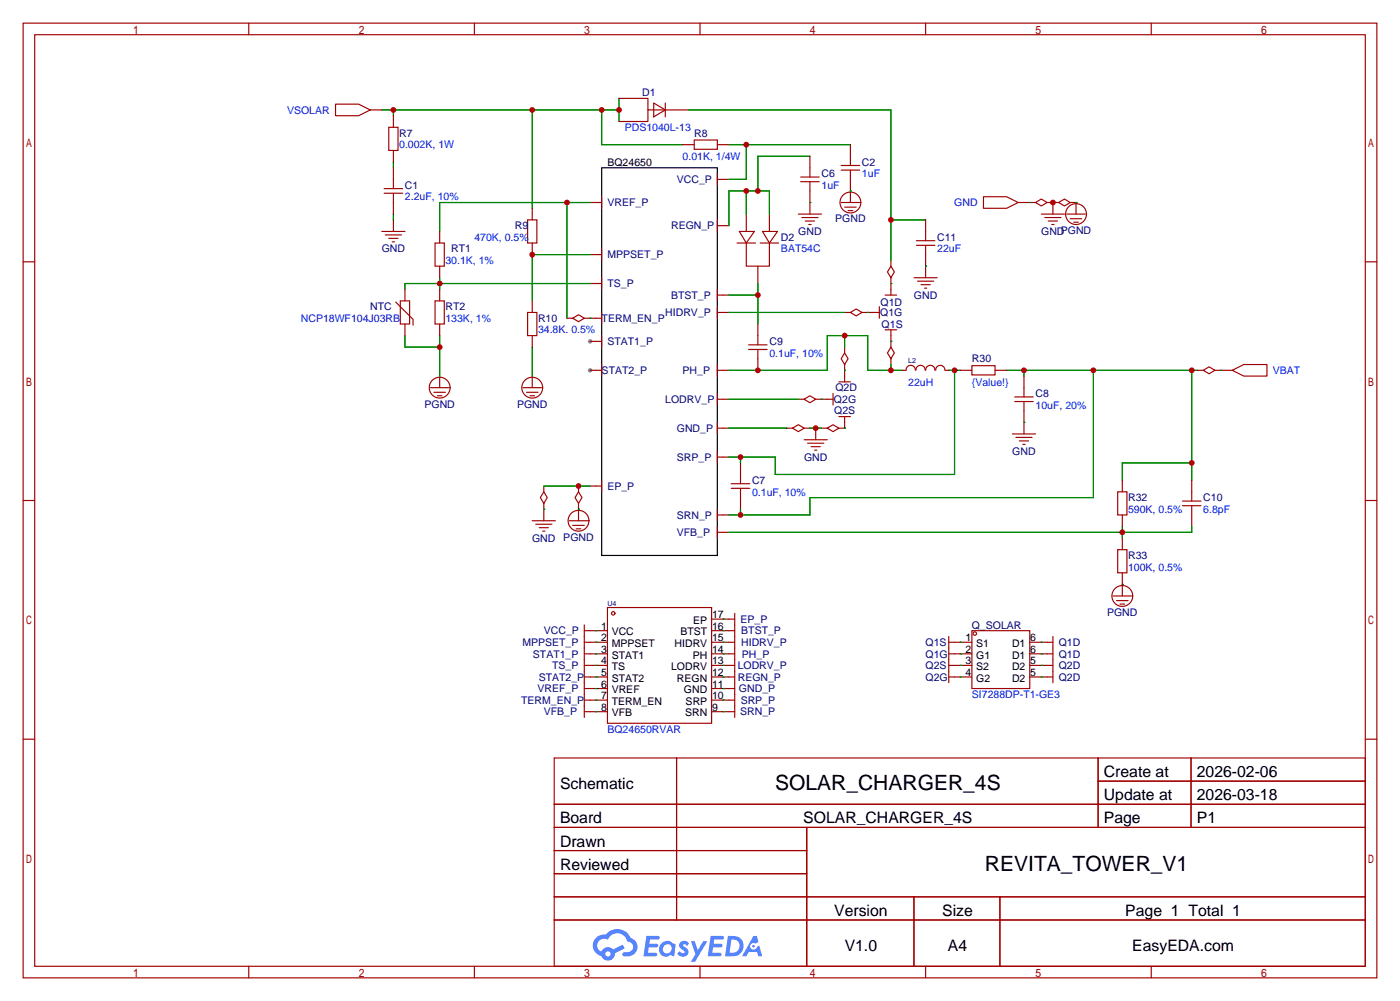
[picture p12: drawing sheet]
<svg xmlns="http://www.w3.org/2000/svg" width="307mm" height="220mm" viewBox="0 0 307 220" stroke-linecap="round" stroke-linejoin="round" font-family="sans-serif">
<g fill="#999">
<circle cx="129.5" cy="74.9" r=".51"/>
<circle cx="129.5" cy="81.3" r=".51"/>
</g>
<g fill="none" stroke="#a10000" stroke-width=".25">
<path d="M5.1 5.1h297.2v209.5h-297.2zM7.6 7.6h292.1v204.5h-292.1zM54.6 5.1v2.5M104.1 5.1v2.5M153.7 5.1v2.5M203.2 5.1v2.5M252.7 5.1v2.5M5.1 57.5h2.5M299.7 57.5h2.6M5.1 109.9h2.5M299.7 109.9h2.6M5.1 162.2h2.5"/>
<path d="M121.7 166.4h178v45.7h-178zM121.7 176.5h178M148.5 166.4v35.5M241.1 166.4v15.2M241.1 171.4h58.6M261.5 166.4v15.2M299.7 162.2h2.6M121.7 181.6h178M121.7 186.7h55.4M121.7 196.8h178M121.7 191.8h55.4M177.1 181.6v30.5"/>
<path d="M200.6 196.8v15.3M219.5 196.8v15.3M54.6 212.1v2.5M104.1 212.1v2.5M121.7 201.9h178M153.7 212.1v2.5M203.2 212.1v2.5M252.7 212.1v2.5"/>
</g>
<g fill="#5487ff">
<path d="M149.4 206.8a1.3 1.3 0 0 1 1.8 .3l-.4 .6a.54 .54 0 0 0-.9-.3l.2 .3a1.28 1.28 0 0 1 .7 2 1.53 1.53 0 0 1-2.1-.3l.5-.6 .8 .4a.31 .31 0 0 0 .3-.2 .31 .31 0 0 0-.3-.4 1.12 1.12 0 0 1-.6-1.8z"/>
<path d="M151.7 206.6h.8l.7 2 1.2-2h.9l-2.7 4.5h-.9l1-1.6z"/>
<path d="M141.9 205.4h2.3a.46 .46 0 0 1 .5 .1 .46 .46 0 0 1 .1 .5l-.4 .2h-1.7l-.2 .9h1.7a.4 .4 0 0 1 .3 .5 .4 .4 0 0 1-.4 .3h-1.7l-.1 1.2h1.3a.46 .46 0 0 1 .5 .1 .46 .46 0 0 1 .1 .5l-.3 .2h-2.6z"/>
<path d="M156 205.4h2.3a.47 .47 0 0 1 .5 .1 .47 .47 0 0 1 .1 .5l-.4 .2h-1.7l-.1 .9h1.6a.4 .4 0 0 1 .3 .5 .4 .4 0 0 1-.4 .3h-1.7l-.1 1.2h1.3a.46 .46 0 0 1 .5 .1 .46 .46 0 0 1 .2 .5l-.4 .2h-2.6z"/>
<path d="M165.4 205.4h.7l.4 1.4-.6 .3a.75 .75 0 0 0-1.2 .3 .75 .75 0 0 0 .5 1.1 .75 .75 0 0 0 1-.7l.5-.3 .6 2.4h-.8l-.3-1h-1.8l-.6 1h-.9z"/>
<path d="M159.8 205.4l-.6 4.5h1.4a2.27 2.27 0 0 0 2.6-2.3 2.27 2.27 0 0 0-2.7-2.2zM160.6 206.2a1.5 1.5 0 0 1 1.8 1.5 1.5 1.5 0 0 1-2 1.4h-.2z"/>
<path d="M145.2 207.1a1.6 1.6 0 0 0-.3 2.2 1.6 1.6 0 0 0 2.3 .2l.8 .4 .3-2.5-.2-.2-.4-.1a1.58 1.58 0 0 0-2.5 0zM145.8 207.6a.98 .98 0 0 1 1.6 .4 .98 .98 0 0 1-1 1.3 .94 .94 0 0 1-.9-.7 .94 .94 0 0 1 .3-1z"/>
<path d="M130.9 205.8a2.37 2.37 0 0 0 1.1 4 1.54 1.54 0 0 0 1.8 1 1.54 1.54 0 0 0 1.2-1.6l2.2-1.1-.5-.7-2.1 1a1.57 1.57 0 0 0-2.6 .5 1.5 1.5 0 0 1-.7-2.1 1.5 1.5 0 0 1 2.2-.5 2.23 2.23 0 0 1 2.2-1.5 2.23 2.23 0 0 1 2 1.9 1.16 1.16 0 0 1 1.3 1.1 1.16 1.16 0 0 1-1.1 1.2h-.7a.47 .47 0 0 0-.6 .4 .47 .47 0 0 0 .5 .5 2.17 2.17 0 0 0 2.5-.9 2.17 2.17 0 0 0-.4-2.7l-.8-.4a3.2 3.2 0 0 0-5.4-.8l-1.1 .1zM132.9 209.4a.6 .6 0 0 1 1.2 0 .6 .6 0 0 1-1.2 0z"/>
<circle cx="165.4" cy="207.7" r=".28"/>
</g>
<g fill="none" stroke="#a10000" stroke-width=".25">
<path d="M73.7 22.9h5l2.6 1.2-2.6 1.3h-5zM81.3 24.1h2.5M85.3 27.9h2.1v5.1h-2.1zM86.4 25.4v2.5M86.4 33v2.6M86.4 36.8v4.6M135.9 21.6h6.3v2.5h8.9M142.2 24.1v2.6h-6.3M143.5 22.6l2.5 1.5-2.5 1.6zM146 22.6v3.1M149.9 31.8h2.5M152.4 30.7h5.1v2.1h-5.1z"/>
<path d="M157.5 39.4h2.5M157.5 38.1v2.5M157.5 31.8h2.5M175.8 39.9h4M175.8 38.9h4M177.8 34.3v4.6M177.8 39.9v7.1M184.7 37.3h4M184.7 36.3h4M186.7 31.8v4.5M186.7 37.3v7.1M83.8 50.8h5.1"/>
<path d="M84.3 41.4h4.1M84.3 42.4h4.1M84.6 51.6h3.5M85.3 52.3h2.1M86.1 53.1h.5M86.4 42.4v4.6M86.4 48.3v2.5M95.5 53.3h2v5.1h-2zM96.5 50.8v2.5M96.5 58.4v2.6M115.8 48.3h2.1v5h-2.1zM116.8 45.7v2.6"/>
<path d="M116.8 53.3v2.6M129.5 44.4h2.6M129.5 55.9h2.6M132.1 43.2v2.5M132.1 54.6v2.5M157.5 48.3v2.5M157.5 49.5h2.5M161.8 53.3h4.1M162.3 50.8h3.3l-1.8 2.5zM163.8 53.3v5.1h5.1v-5.1M163.8 47v3.8M166.4 58.4v3.8"/>
<path d="M166.9 53.3h4M167.4 50.8h3.3l-1.8 2.5zM168.9 47v3.8M175.3 47h5M176 47.8h3.6M176.8 48.5h2M177.5 49.3h.6M184.7 44.4h4M185.4 45.5h2.6M186.2 46.2h1M195.6 58.4l.7 1.3-.7 1.3-.8-1.3zM195.6 57.1v1.3"/>
<path d="M201.2 52.8h4M201.2 53.8h4M203.2 48.3v4.5M203.2 53.8v7.2M215.9 43.2h5.1l2.5 1.2-2.5 1.3h-5.1zM223.5 44.4h3.8M227.3 44.4l1.3-.7 1.3 .7-1.3 .8zM228.6 47h5.1M229.4 47.8h3.5M229.9 44.4h2.5M230.1 48.5h2.1M230.9 49.3h.5"/>
<path d="M231.1 44.4v2.6M232.4 44.4l1.3-.7 1.2 .7-1.2 .8zM234.2 47h4.1M234.9 44.4h1.3v2.6M234.9 48h2.6M235.7 48.8h1M86.9 66.3l3.8 3.8v1.3M87.9 66h2v5.1h-2zM88.9 63.5v2.5M88.9 71.1v2.6M95.5 66h2v5.1h-2zM96.5 63.5v2.5"/>
<path d="M96.5 71.1v2.6M115.8 68.6h2.1v5.1h-2.1zM116.8 66v2.6M116.8 73.7v2.5M124.5 69.8h1.2M125.7 69.8l1.3-.7 1.3 .7-1.3 .8zM128.3 69.8h3.8M129.5 62.2h2.6M129.5 74.9h2.6M132.1 61v2.5M132.1 68.6v2.5M132.1 73.7v2.5"/>
<path d="M157.5 63.5v2.5M157.5 67.3v2.5M157.5 64.8h2.5M157.5 68.6h2.5M164.3 75.7h4.1M164.3 76.7h4.1M166.4 71.1v4.6M166.4 76.7v4.6M185.4 77.5l.8 1.2-.8 1.3-.7-1.3zM185.4 68.6h1.3M185.4 76.2v1.3M186.7 68.6l1.3-.8 1.2 .8-1.2 .7z"/>
<path d="M189.2 68.6h3.8M193 67.3v2.5M194.3 64.8h2.5M194.3 72.4h2.5M195.6 76.2l.7 1.3-.7 1.2-.8-1.2zM195.6 61v3.8M195.6 72.4v3.8M195.6 78.7v1.3M200.7 61h5M201.4 61.7h3.6M202.2 62.5h2M202.9 63.2h.6"/>
<path d="M94.5 85.1h4.1M95.2 86.1h2.6M96 86.9h1M96.5 82.5v2.6M114.8 85.1h4.1M115.6 86.1h2.5M116.3 86.9h1M116.8 82.5v2.6M129.5 81.3h2.6M132.1 80v2.5M157.5 80v2.5M157.5 86.4v2.5"/>
<path d="M157.5 92.7v2.5M157.5 99.1v2.5M157.5 81.3h2.5M157.5 87.6h2.5M157.5 94h2.5M172.7 94h1.3M174 94l1.3-.8 1.2 .8-1.2 .7zM175.3 87.6h1.2M176.5 87.6l1.3-.7 1.3 .7-1.3 .8zM176.5 94h1.3M176.5 96.5h5.1M177.3 97.3h3.5"/>
<path d="M178.1 98h2M178.8 98.8h.5M179.1 87.6h3.8M179.1 94v2.5M180.3 94h1.3M181.6 94l1.3-.8 1.2 .8-1.2 .7zM182.9 86.4v2.5M184.1 91.4h2.6M184.1 83.8h2.6M185.4 91.4v2.6h-1.3M185.4 80v3.8M200.9 81.3a1.01 1.01 0 0 0-1-1.1 1.01 1.01 0 0 0-1 1.1h-.8"/>
<path d="M201.1 81.3a1.01 1.01 0 0 1 1-1.1 1.01 1.01 0 0 1 1 1.1M203.2 81.3a1.01 1.01 0 0 1 1-1.1 1.01 1.01 0 0 1 1 1.1M205.4 81.3a1.01 1.01 0 0 1 1-1.1 1.01 1.01 0 0 1 1 1.1M207.5 81.3h.8M210.8 81.3h2.6M213.4 80.3h5v2h-5zM218.4 81.3h2.6M222.2 95.2h5.1M222.8 87.1h4M222.8 88.1h4M223 96h3.6M223.8 96.8h2"/>
<path d="M224.5 97.5h.5M224.8 82.5v4.6M224.8 88.1v7.1M262.9 81.3h1.3M264.2 81.3l1.2-.8 1.3 .8-1.3 .7zM266.7 81.3h3.8M270.5 81.3l2.5-1.3h5.1v2.5h-5.1zM116.8 114.3h5.1M117.6 115.1h3.6M118.4 115.8h2M119.1 116.6h.5M119.4 107.9l.7 1.3-.7 1.3-.8-1.3z"/>
<path d="M119.4 106.7v1.2M119.4 110.5v3.8M125 114.3h4M125.7 115.3h2.6M126.5 116.1h1M127 107.9l.8 1.3-.8 1.3-.8-1.3zM127 106.7v1.2M127 110.5v3.8M129.5 106.7h2.6M132.1 105.4v2.5M157.5 111.8v2.5M157.5 115.6v2.5"/>
<path d="M157.5 100.3h2.5M157.5 113h2.5M157.5 116.8h2.5M160.5 106.2h4.1M160.5 107.2h4.1M162.6 101.6v4.6M162.6 107.2v4.6M245.4 107.9h2v5.1h-2zM246.4 105.4v2.5M246.4 113v2.6M246.4 118.1v2.5M259.6 110h4.1"/>
<path d="M259.6 111h4.1M261.6 105.4v4.6M261.6 111v4.6M128.3 138.4h5M128.3 137.2v20.3M133.3 133.3h22.9v25.4h-22.9zM156.2 138.4h5.1M156.2 135.9h5.1M161.3 134.6v22.9M208.3 139.7v10.2M213.4 138.4h12.7v12.7h-12.7zM231.1 139.7v10.2"/>
<path d="M244.3 130.8h4.1M245.1 131.8h2.5M245.4 120.6h2v5.1h-2zM245.9 132.6h1M246.4 125.7v5.1M128.3 141h5M128.3 143.5h5M128.3 146h5M128.3 148.6h5M128.3 151.1h5M128.3 153.7h5M128.3 156.2h5"/>
<path d="M156.2 141h5.1M156.2 143.5h5.1M156.2 146h5.1M156.2 148.6h5.1M156.2 151.1h5.1M156.2 153.7h5.1M156.2 156.2h5.1M208.3 141h5.1M208.3 143.5h5.1M208.3 146h5.1M208.3 148.6h5.1M226.1 141h5"/>
<path d="M226.1 143.5h5M226.1 146h5M226.1 148.6h5"/>
<circle cx="186.7" cy="44.4" r="2.29"/>
<circle cx="236.2" cy="47" r="2.29"/>
<circle cx="96.5" cy="85.1" r="2.29"/>
<circle cx="116.8" cy="85.1" r="2.29"/>
<circle cx="127" cy="114.3" r="2.29"/>
<circle cx="134.6" cy="134.6" r=".38"/>
<circle cx="214" cy="139.1" r=".38"/>
<circle cx="246.4" cy="130.8" r="2.29"/>
</g>
<path d="M132.1 36.8h25.4v85.1h-25.4z" fill="none" stroke="#000" stroke-width=".25"/>
<g fill="none" stroke="#008700" stroke-width=".25">
<path d="M83.8 24.1h52.1M86.4 24.1v1.3M86.4 35.6v1.2M116.8 24.1v21.6M132.1 24.1v7.7h17.8M135.9 21.6v5.1M151.1 24.1h44.5v33M160 31.8h26.7M163.8 31.8v7.6h-3.8M177.8 34.3h-11.4v7.6M86.4 47v1.3M124.5 44.4v25.4"/>
<path d="M129.5 55.9h-12.7v10.1M129.5 44.4h-33v6.4M163.8 41.9v5.1M168.9 47v-5.1h-8.9v7.6M177.8 44.4h.1M186.7 41.9h.1M195.6 48.3h7.6M203.2 58.4h.1M226.1 44.4h.1M231.1 44.4h.1M236.2 44.4h.1M88.9 73.7v2.5h7.6"/>
<path d="M96.5 61v2.5M96.5 73.7v8.8M116.8 76.2v6.3M129.5 69.8h.1M129.5 62.2h-40.6v1.3M160 64.8h6.4M160 68.6h25.4M166.4 62.2v8.9M185.4 73.7v2.5M190.5 68.6h.1M195.6 62.2h.1M195.6 74.9h.1"/>
<path d="M160 81.3h21.6v-7.6h8.9v7.6h7.6M160 87.6h15.3M160 94h12.7M177.8 94h2.5M180.3 87.6h.1M185.4 94h.1M185.4 81.3h.1M195.6 80v1.3M208.3 81.3h2.5M209.5 81.3v22.8h-39.3v-3.8h-10.2M221 81.3h41.9M224.8 92.7h.1"/>
<path d="M224.8 81.3v1.2M240 81.3v27.9h-62.2v3.8h-17.8M261.6 81.3v24.1M268 81.3h.1M119.4 111.8h.1M119.4 106.7h10.1M127 111.8h.1M162.6 100.3v1.3M162.6 111.8v1.2M246.4 115.6v2.5M261.6 115.6v1.2h-101.6M261.6 101.6h-15.2v3.8"/>
<path d="M130.8 138.4h.1M158.7 138.4h.1M158.7 135.9h.1M246.4 128.3h.1M130.8 141h.1M130.8 143.5h.1M130.8 146h.1M130.8 148.6h.1M130.8 151.1h.1M130.8 153.7h.1M130.8 156.2h.1M158.7 156.2h.1"/>
<path d="M158.7 153.7h.1M158.7 151.1h.1M158.7 148.6h.1M158.7 146h.1M158.7 143.5h.1M158.7 141h.1M210.8 143.5h.1M210.8 146h.1M210.8 148.6h.1M210.8 141h.1M228.6 141h.1M228.6 143.5h.1"/>
<path d="M228.6 146h.1M228.6 148.6h.1"/>
</g>
<g fill="#c00">
<circle cx="86.4" cy="24.1" r=".63"/>
<circle cx="116.8" cy="24.1" r=".63"/>
<circle cx="132.1" cy="24.1" r=".63"/>
<circle cx="135.9" cy="24.1" r=".63"/>
<circle cx="163.8" cy="31.7" r=".63"/>
<circle cx="116.8" cy="55.9" r=".63"/>
<circle cx="166.4" cy="41.9" r=".63"/>
<circle cx="163.8" cy="41.9" r=".63"/>
<circle cx="166.4" cy="64.8" r=".63"/>
<circle cx="195.6" cy="48.3" r=".63"/>
<circle cx="195.6" cy="81.3" r=".63"/>
<circle cx="185.4" cy="73.7" r=".63"/>
<circle cx="166.4" cy="81.3" r=".63"/>
<circle cx="179.1" cy="94" r=".63"/>
<circle cx="162.6" cy="100.3" r=".63"/>
<circle cx="209.6" cy="81.3" r=".63"/>
<circle cx="162.6" cy="113" r=".63"/>
<circle cx="240" cy="81.3" r=".63"/>
<circle cx="224.8" cy="81.3" r=".63"/>
<circle cx="261.6" cy="81.3" r=".63"/>
<circle cx="261.6" cy="101.6" r=".63"/>
<circle cx="246.4" cy="116.8" r=".63"/>
<circle cx="127" cy="106.7" r=".63"/>
<circle cx="124.5" cy="44.4" r=".63"/>
<circle cx="96.5" cy="62.2" r=".63"/>
<circle cx="96.5" cy="76.2" r=".63"/>
<circle cx="231.1" cy="44.4" r=".63"/>
</g>
<g font-size="4.6">
<text x="170.2" y="173.5">SOLAR_CHARGER_4S</text>
<text x="216.2" y="191.3">REVITA_TOWER_V1</text>
</g>
<g font-size="3.5">
<text x="122.9" y="173.1">Schematic</text>
<text x="242.3" y="170.6">Create at</text>
<text x="262.7" y="170.6">2026-02-06</text>
<text x="242.3" y="175.7">Update at</text>
<text x="262.7" y="175.7">2026-03-18</text>
<text x="122.9" y="180.7">Board</text>
<text x="122.9" y="185.8">Drawn</text>
<text x="176.3" y="180.7">SOLAR_CHARGER_4S</text>
<text x="242.3" y="180.7">Page</text>
<text x="262.7" y="180.7">P1</text>
<text x="122.9" y="190.9">Reviewed</text>
<text x="183.1" y="201.1">Version</text>
<text x="206.8" y="201.1">Size</text>
<text x="247" y="201.1">Page 1 Total 1</text>
<text x="185.4" y="208.7">V1.0</text>
<text x="208.1" y="208.7">A4</text>
<text x="248.6" y="208.7">EasyEDA.com</text>
</g>
<g font-size="2.3" fill="#000080">
<text x="141" y="21.1">D1</text>
<text x="87.6" y="30">R7</text>
<text x="152.4" y="30">R8</text>
<text x="88.9" y="41.4">C1</text>
<text x="148.6" y="40.2">VCC_P</text>
<text x="180.3" y="38.9">C6</text>
<text x="189.2" y="36.4">C2</text>
<text x="133.3" y="45.3">VREF_P</text>
<text x="113" y="50.3">R9</text>
<text x="147.3" y="50.3">REGN_P</text>
<text x="171.4" y="52.9">D2</text>
<text x="175.2" y="51.6">GND</text>
<text x="183.4" y="48.8">PGND</text>
<text x="205.7" y="52.9">C11</text>
<text x="228.6" y="51.6">GNDPGND</text>
<text x="83.8" y="55.4">GND</text>
<text x="99.1" y="55.4">RT1</text>
<text x="133.3" y="56.7">MPPSET_P</text>
<text x="133.3" y="63">TS_P</text>
<text x="147.3" y="65.6">BTST_P</text>
<text x="200.6" y="65.6">GND</text>
<text x="81.3" y="68.1">NTC</text>
<text x="97.8" y="68.1">RT2</text>
<text x="118.1" y="70.7">R10</text>
<text x="132.1" y="70.7">TERM_EN_P</text>
<text x="146" y="69.4">HIDRV_P</text>
<text x="193.2" y="69.4">Q1G</text>
<text x="193.3" y="67.1">Q1D</text>
<text x="193.5" y="71.9">Q1S</text>
<text x="133.3" y="75.7">STAT1_P</text>
<text x="168.9" y="75.7">C9</text>
<text x="132.1" y="82.1">STAT2_P</text>
<text x="149.9" y="82.1">PH_P</text>
<text x="213.4" y="79.5">R30</text>
<text x="93.2" y="89.5">PGND</text>
<text x="113.5" y="89.5">PGND</text>
<text x="146" y="88.4">LODRV_P</text>
<text x="183.1" y="88.4">Q2G</text>
<text x="183.4" y="85.9">Q2D</text>
<text x="227.3" y="87.2">C8</text>
<text x="148.6" y="94.8">GND_P</text>
<text x="183.1" y="91">Q2S</text>
<text x="148.6" y="101.1">SRP_P</text>
<text x="176.5" y="101.1">GND</text>
<text x="222.2" y="99.9">GND</text>
<text x="133.3" y="107.5">EP_P</text>
<text x="165.1" y="106.2">C7</text>
<text x="148.6" y="113.8">SRN_P</text>
<text x="247.6" y="110">R32</text>
<text x="264.2" y="110">C10</text>
<text x="116.8" y="118.9">GND</text>
<text x="123.7" y="118.7">PGND</text>
<text x="148.6" y="117.6">VFB_P</text>
<text x="247.6" y="122.7">R33</text>
<text x="162.6" y="136.7">EP_P</text>
<text x="213.4" y="138">Q_SOLAR</text>
<text x="243" y="135.2">PGND</text>
<text x="114.7" y="141.8">MPPSET_P</text>
<text x="119.4" y="139.2">VCC_P</text>
<text x="162.7" y="141.8">HIDRV_P</text>
<text x="162.7" y="139.2">BTST_P</text>
<text x="203.2" y="141.8">Q1S</text>
<text x="232.4" y="141.8">Q1D</text>
<text x="117" y="144.3">STAT1_P</text>
<text x="118.3" y="149.4">STAT2_P</text>
<text x="121.2" y="146.9">TS_P</text>
<text x="161.9" y="146.9">LODRV_P</text>
<text x="162" y="149.4">REGN_P</text>
<text x="162.9" y="144.3">PH_P</text>
<text x="203.2" y="144.3">Q1G</text>
<text x="203.2" y="146.9">Q2S</text>
<text x="203.2" y="149.4">Q2G</text>
<text x="232.4" y="144.3">Q1D</text>
<text x="232.4" y="146.9">Q2D</text>
<text x="232.4" y="149.4">Q2D</text>
<text x="114.4" y="154.5">TERM_EN_P</text>
<text x="118" y="151.9">VREF_P</text>
<text x="162.2" y="151.9">GND_P</text>
<text x="162.6" y="154.5">SRP_P</text>
<text x="119.4" y="157">VFB_P</text>
<text x="162.5" y="157">SRN_P</text>
</g>
<g font-size="2.3" fill="#00f">
<text x="63" y="24.9">VSOLAR</text>
<text x="137.2" y="28.7">PDS1040L-13</text>
<text x="87.6" y="32.6">0.002K, 1W</text>
<text x="149.9" y="35.1">0.01K, 1/4W</text>
<text x="180.3" y="41.4">1uF</text>
<text x="189.2" y="38.9">1uF</text>
<text x="88.9" y="44">2.2uF, 10%</text>
<text x="209.5" y="45.3">GND</text>
<text x="104.1" y="52.9">470K, 0.5%</text>
<text x="97.8" y="58">30.1K, 1%</text>
<text x="171.4" y="55.4">BAT54C</text>
<text x="205.7" y="55.4">22uF</text>
<text x="66" y="70.7">NCP18WF104J03RB</text>
<text x="97.8" y="70.7">133K, 1%</text>
<text x="118.1" y="73.2">34.8K. 0.5%</text>
<text x="168.9" y="78.3">0.1uF, 10%</text>
<text x="279.4" y="82.1">VBAT</text>
<text x="199.4" y="84.6">22uH</text>
<text x="213.4" y="84.6">{Value!}</text>
<text x="227.3" y="89.7">10uF, 20%</text>
<text x="165.1" y="108.8">0.1uF, 10%</text>
<text x="247.6" y="112.6">590K, 0.5%</text>
<text x="264.2" y="112.6">6.8pF</text>
<text x="247.6" y="125.3">100K, 0.5%</text>
<text x="213.4" y="153.2">SI7288DP-T1-GE3</text>
<text x="133.3" y="160.8">BQ24650RVAR</text>
</g>
<g font-size="2.3">
<text x="133.3" y="36.4">BQ24650</text>
<text x="152.2" y="136.9">EP</text>
<text x="156.3" y="135.7">17</text>
<text x="131.9" y="138.2">1</text>
<text x="131.9" y="140.7">2</text>
<text x="131.9" y="143.3">3</text>
<text x="134.3" y="139.5">VCC</text>
<text x="134.3" y="142">MPPSET</text>
<text x="148.1" y="142">HIDRV</text>
<text x="149.4" y="139.5">BTST</text>
<text x="156.3" y="143.3">14</text>
<text x="156.3" y="140.7">15</text>
<text x="156.3" y="138.2">16</text>
<text x="211.9" y="143.3">2</text>
<text x="211.9" y="140.7">1</text>
<text x="214.3" y="142">S1</text>
<text x="222.2" y="142">D1</text>
<text x="226.2" y="140.7">6</text>
<text x="226.2" y="143.3">6</text>
<text x="131.9" y="145.8">4</text>
<text x="131.9" y="148.4">5</text>
<text x="134.3" y="144.6">STAT1</text>
<text x="134.3" y="147.1">TS</text>
<text x="134.3" y="149.6">STAT2</text>
<text x="147.3" y="147.1">LODRV</text>
<text x="148.6" y="149.6">REGN</text>
<text x="152.1" y="144.6">PH</text>
<text x="156.3" y="148.4">12</text>
<text x="156.3" y="145.8">13</text>
<text x="211.9" y="148.4">4</text>
<text x="211.9" y="145.8">3</text>
<text x="214.3" y="149.6">G2</text>
<text x="214.3" y="147.1">S2</text>
<text x="214.3" y="144.6">G1</text>
<text x="222.2" y="144.6">D1</text>
<text x="222.2" y="147.1">D2</text>
<text x="222.2" y="149.6">D2</text>
<text x="226.2" y="145.8">5</text>
<text x="226.2" y="148.4">5</text>
<text x="131.9" y="150.9">6</text>
<text x="131.9" y="153.4">7</text>
<text x="131.9" y="156">8</text>
<text x="134.3" y="152.2">VREF</text>
<text x="134.3" y="154.7">TERM_EN</text>
<text x="150.1" y="152.2">GND</text>
<text x="150.5" y="154.7">SRP</text>
<text x="156.3" y="156">9</text>
<text x="156.3" y="153.4">10</text>
<text x="156.3" y="150.9">11</text>
<text x="134.3" y="157.3">VFB</text>
<text x="150.4" y="157.3">SRN</text>
</g>
<g font-size="1.6" fill="#000080">
<text x="199.4" y="79.7">L2</text>
<text x="133.3" y="133">U4</text>
</g>
</svg>
